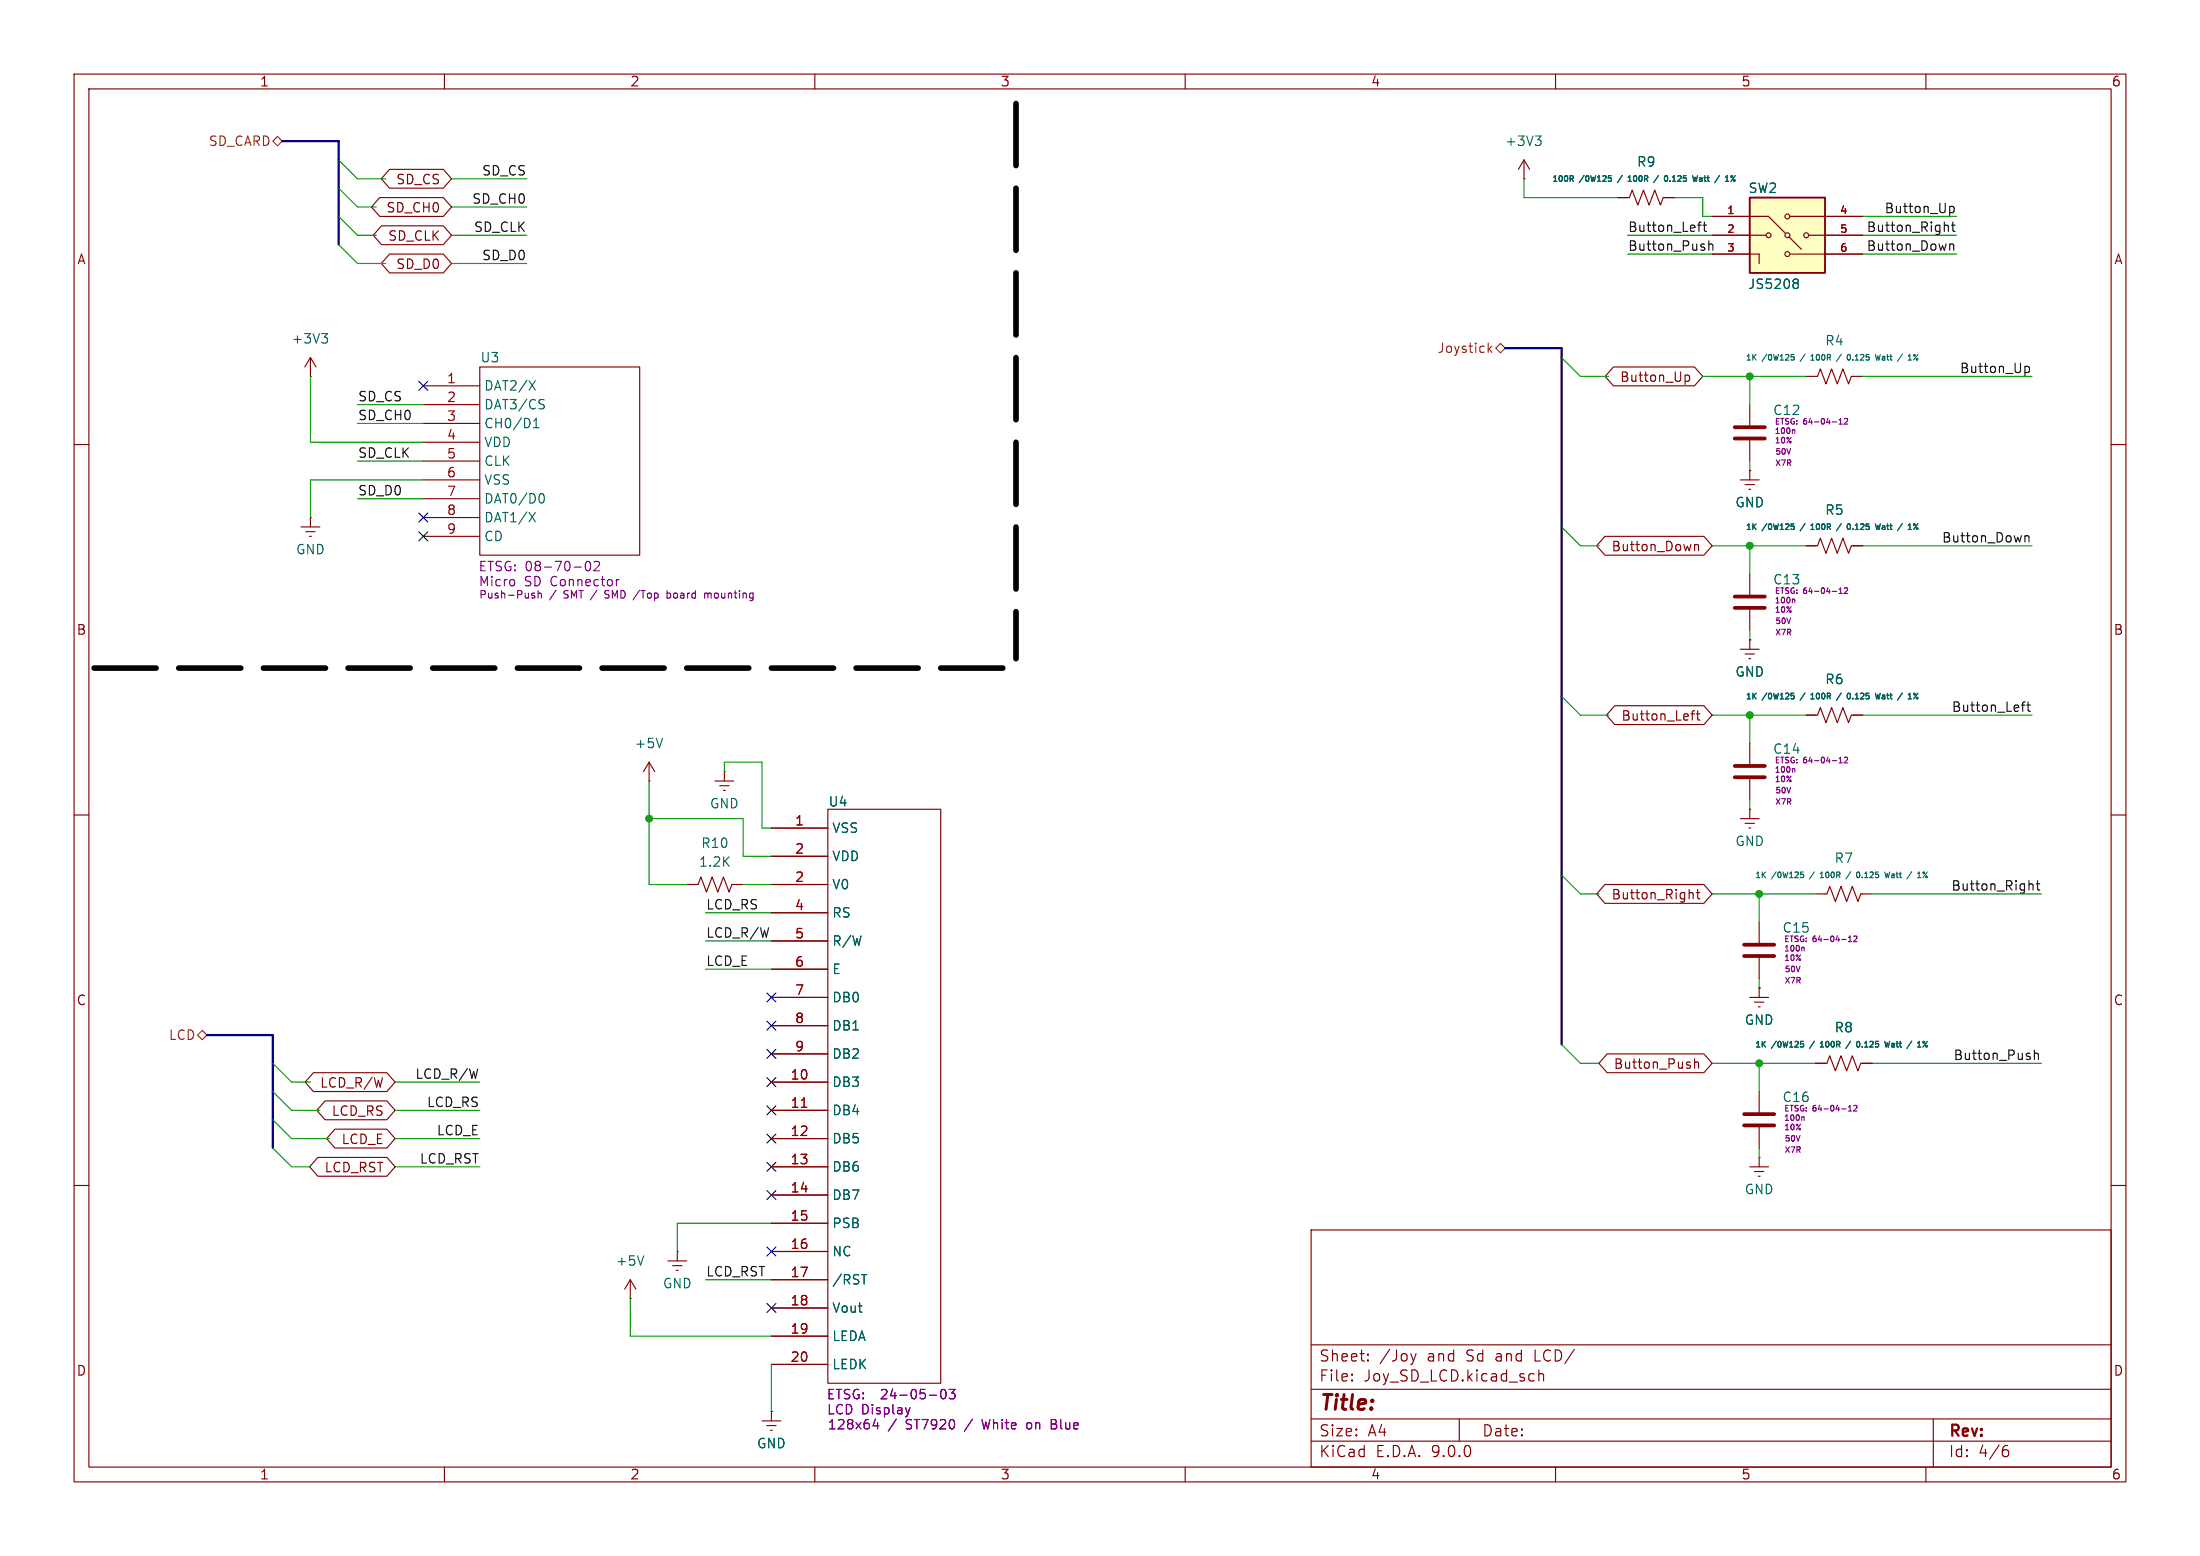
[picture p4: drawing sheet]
<svg xmlns="http://www.w3.org/2000/svg" width="297mm" height="210mm" viewBox="0 0 297 210" stroke-linecap="round" stroke-linejoin="round" font-family="sans-serif">
<g fill="none" stroke="#840000" stroke-width=".15">
<path d="M10 10h277v190h-277zM12 12h273v186h-273zM60 10v2M110 10v2M160 10v2M210 10v2M260 10v2M243.8 50.8h1.6l.3-1 .8 2 .8-2 .7 2 .8-2 .8 2 .3-1h1.6M10 60h2M285 60h2M10 110h2M87.6 105.4h.1"/>
<path d="M87.6 102.9l-.7 1.2M87.6 102.9l.8 1.2M87.6 102.9v2.5M96.5 105.4h2.6M97.2 106h1.2M97.7 106.7h.2M97.8 104.1h.1M97.8 104.1v1.3M234.9 110.5h2.6M235.6 111.1h1.3M236.1 111.8h.2M236.2 109.2h.1"/>
<path d="M236.2 100.3v2.8M236.2 105.2v2.8M236.2 109.2v1.3M285 110h2M237.5 124.5v2.8M237.5 129.3v2.8M237.5 147.3v2.8M237.5 152.1v2.8M245.1 143.5h1.5l.4-1 .8 2 .7-2 .8 2 .8-2 .7 2 .4-1h1.5M10 160h2M177 166h108v32h-108zM285 160h2"/>
<path d="M60 198v2M110 198v2M160 198v2M177 194.5h108M177 191.5h108M177 187.5h108M177 181.5h108M182.5 186.3h.1l-.1 .1M182.5 186.3v.1M182.5 185.5v.1M182.5 185.5h.1l-.1 .1M184.7 183.6v.1"/>
<path d="M184.7 183.6h-.1l.1 .1M184.7 182.8v.1M184.7 182.8h-.1l.1 .1M190.5 182.7l.3 1M190.8 183.7l-.1 .4M191.2 182.7l-.4 1M197 191.5v3M207.7 184.9v1.5M207.7 185.5a.37 .37 0 0 1 .7 .1v.8M210 198v2M260 198v2M261 191.5v6.5"/>
<path d="M270.6 195.7h.4l.2 .3-.1 .5-.2 .1h-.3M271 195.1l-.4 .1"/>
</g>
<path d="M234.2 103.4h4.1M234.2 104.9h4.1M235.5 127.5h4M235.5 129h4M235.5 150.4h4M235.5 151.9h4" fill="none" stroke="#840000" stroke-width=".51"/>
<path d="M242.1 103.7l.2 .1v.4M248.3 103h.4M248.3 102.4l.2-.2v.8M249 102.3l.3-.1 .1 .2-.4 .6h.4M243.4 127.9l.2 .1v.4M249.5 126.5l.3-.2v.8M249.5 127.1h.5M250.3 126.4l.3-.1 .1 .2-.5 .6h.5M243.4 150.7l.2 .1v.4M249.5 150h.5M249.5 149.4l.3-.2v.8M250.3 149.3l.3-.1 .1 .2-.5 .6h.5" fill="none" stroke="#840084" stroke-width=".15"/>
<g fill="none" stroke="#006464" stroke-width=".15">
<path d="M241.8 47.8h.4M241.9 48.1h.2l.1 .2v.3h-.3M244.5 48.6h.4M244.5 48.1l.2-.3v.8M248.6 47.8l-.7 1M249.6 47.8a.41 .41 0 0 1 .2 .4 .41 .41 0 0 1-.2 .4M250.1 48.5v.1M253.8 47.8l-.1 .8-.2-.5M254.1 48.1h.3M254.5 48.3l-.4 .1 .1 .2h.3M257.6 48.6h.4M257.7 48l-.1 .1"/>
<path d="M258.7 48.4l.2 .1-.2 .1M258.9 47.8l-.6 .8M89.4 99.6l-.4 1.3M243.1 140.6h.4M243.2 140.8h.2l.1 .2-.1 .3h-.2M245.7 141.3h.5M245.7 140.8l.3-.2v.7M249.8 140.5l-.6 1M250.8 140.6a.41 .41 0 0 1 .3 .3 .41 .41 0 0 1-.3 .4M251.4 141.2v.1M255.1 140.6l-.2 .7-.1-.5M255.4 140.8h.3"/>
<path d="M255.7 141l-.3 .1 .1 .2h.2M258.9 141.3h.4M259 140.7l-.1 .1M260 141.1l.2 .1-.2 .1M260.2 140.6l-.6 .7"/>
</g>
<path d="M236.2 26.7h10.2v10.1h-10.2z" fill="#ffffc2"/>
<g fill="none" stroke="#840000" stroke-width=".15">
<path d="M51.3 26.7h8.5l1.2 1.2-1.2 1.3h-8.5l-1.2-1.3zM51.5 30.5h8.3l1.2 1.3-1.2 1.2h-8.3l-1.1-1.2zM52.6 22.9h7.2l1.2 1.2-1.2 1.3h-7.2l-1.1-1.3zM52.6 34.3h7.2l1.2 1.3-1.2 1.2h-7.2l-1.1-1.2zM205.7 24.1h.1M205.7 21.6l-.7 1.3M205.7 21.6l.8 1.3M205.7 21.6v2.5M218.4 26.7h1.6l.3-1 .8 2 .8-2 .7 2 .8-2 .8 2 .3-1h1.6M231.1 29.2h7.7l2.2 2.3M231.1 31.8h7.3M231.1 34.3h6.4v1.3"/>
<path d="M241.6 32l1.6 1.7M241.7 29.2h9.8M241.7 34.3h9.8M244.2 31.8h7.3M41.9 50.8h.1M41.9 48.3l-.8 1.2M41.9 48.3l.8 1.2M41.9 48.3v2.5M57.1 52.1h7.7M57.1 54.6h7.7M57.1 57.2h7.7M57.1 59.7h7.7"/>
<path d="M64.8 49.5h21.6v25.4h-21.6zM217.8 49.5h11l1.1 1.3-1.1 1.3h-11l-1.1-1.3zM227.5 50.7l.4-.1 .2 .3v.3l-.1 .2h-.5M236.2 54.6v2.8M236.2 59.4v2.8M40.6 71.1h2.6M41.3 71.8h1.2M41.8 72.4h.2M41.9 69.9h.1M41.9 69.9v1.2M57.1 64.8h7.7M57.1 62.2h7.7"/>
<path d="M57.1 67.3h7.7M57.1 69.9h7.7M57.1 72.4h7.7M216.7 72.4h13.3l1.1 1.3-1.1 1.2h-13.3l-1.2-1.2zM228.8 73.5v.8M228.8 73.6l.1-.1h.3l.1 .8M234.9 64.8h2.6M235.6 65.4h1.3M236.1 66h.2M236.2 63.5h.1M236.2 63.5v1.3M236.2 77.5v2.8"/>
<path d="M243.8 73.7h1.6l.3-1.1 .8 2.1 .8-2.1 .7 2.1 .8-2.1 .8 2.1 .3-1h1.6M218 95.2h12l1.1 1.3-1.1 1.3h-12l-1.1-1.3zM228.3 96.3h.5M228.8 95.9l-.3 .1v.1v1.1M229 96.3h.5M229.2 95.9v1.1v.1l.3 .1M234.9 87.6h2.6M235.6 88.3h1.3M236.1 88.9h.2M236.2 86.4h.1M236.2 82.3v2.8M236.2 86.4v1.2"/>
<path d="M243.8 96.5h1.6l.3-1 .8 2 .8-2 .7 2 .8-2 .8 2 .3-1h1.6M92.7 119.4h1.5l.4-1 .8 2 .7-2 .8 2 .8-2 .7 2 .4-1h1.5M104.1 111.8h7.7M104.1 115.6h7.7M104.1 119.4h7.7M111.8 109.2h15.2v77.5h-15.2zM216.7 119.4h13.3l1.1 1.3-1.1 1.2h-13.3l-1.2-1.2zM104.1 123.2h7.7M104.1 127h7.7M104.1 130.8h7.7M104.1 134.6h7.7M104.1 138.4h7.7"/>
<path d="M228.2 120.5h.3l.1 .2v.6M229 120.5h.5M229.2 120.1v1v.2h.3M236.2 134.6h2.6M236.9 135.3h1.2M237.4 135.9h.2M237.5 133.4h.1M237.5 133.4v1.2M245.1 120.7h1.5l.4-1.1 .8 2.1 .7-2.1 .8 2.1 .8-2.1 .7 2.1 .4-1h1.5M42.3 144.8h9.9l1.1 1.3-1.1 1.2h-9.9l-1.1-1.2zM42.9 156.2h9.3l1.1 1.3-1.1 1.3h-9.3l-1.1-1.3zM43.9 148.6h8.3l1.1 1.3-1.1 1.2h-8.3l-1.1-1.2z"/>
<path d="M45.2 152.4h7l1.1 1.3-1.1 1.2h-7l-1.1-1.2zM104.1 142.2h7.7M104.1 146.1h7.7M104.1 149.9h7.7M104.1 153.7h7.7M104.1 157.5h7.7M217 142.2h13l1.1 1.3-1.1 1.3h-13l-1.1-1.3zM228.8 142.9v1.3M228.8 143.5l.1-.2 .3 .1 .1 .8M236.2 157.5h2.6M236.9 158.1h1.2M237.4 158.8h.2"/>
<path d="M237.5 156.2h.1M237.5 156.2v1.3M245.1 143.5h1.3M251.5 143.5h1.2M85.1 175.3h.1M85.1 172.7l-.8 1.3M85.1 172.7l.8 1.3M85.1 172.7v2.6M90.2 170.2h2.5M90.8 170.8h1.3M91.3 171.5h.3M91.4 168.9h.1"/>
<path d="M91.4 168.9v1.3M104.1 161.3h7.7M104.1 165.1h7.7M104.1 168.9h7.7M104.1 172.7h7.7M104.1 176.5h7.7M102.9 191.8h2.5M103.5 192.4h1.3M104 193h.3M104.1 190.5h.1M104.1 180.3h7.7M104.1 184.2h7.7"/>
<path d="M104.1 190.5v1.3"/>
<circle cx="238.8" cy="31.8" r=".33"/>
<circle cx="241.3" cy="29.2" r=".33"/>
<circle cx="241.3" cy="34.3" r=".33"/>
<circle cx="241.3" cy="31.8" r=".33"/>
<circle cx="243.8" cy="31.8" r=".33"/>
</g>
<path d="M236.2 26.7h10.2v10.1h-10.2z" fill="none" stroke="#840000" stroke-width=".25"/>
<g fill="none" stroke="#006464" stroke-width=".15">
<path d="M207.3 18.4h.7l-.4 .4M207.8 18.8l.2 .3v.3l-.2 .2M212.1 24.1l.3 .4M212.3 23.7l.1 .2-.1 .2M217.2 23.7h.3M217.2 24h.2l.2 .1-.1 .3-.3 .1M219.8 24.5h.4M219.8 23.9l.2-.2v.8M223.9 23.7l-.7 1M224.9 23.7a.41 .41 0 0 1 .2 .4 .41 .41 0 0 1-.2 .4M225.5 24.4v.1M229.2 23.7l-.2 .8-.2-.6"/>
<path d="M229.5 24h.2M229.8 24.1l-.4 .2 .1 .2 .3-.1M232.9 24.5h.5M233 23.9h-.1M234.1 24.3l.1 .1h-.1M234.2 23.7l-.5 .8M242.3 37.7h.2l.3 .2-.3 .3M242.3 38.2h.2M242.5 38.2l.3 .2v.3l-.1 .2h-.4M43.4 45h.8l-.4 .5M44 45.5l.2 .3v.3l-.2 .2M71.4 51.4l.9 1.2"/>
<path d="M72 57.7h.8M72 56.8l.4-.3v1.2M72.3 51.4l-.9 1.2M73 53.9l.5 .1M73.2 54.6l.3 .2-.1 .3-.2 .1M71.4 69.2l.9 1.2M72.3 69.2l-.9 1.2M73.1 66.6h.1a.79 .79 0 0 1 0 1.3h-.1M241.8 70.7h.4M241.9 71h.2l.1 .1v.3l-.3 .1M244.5 71.5h.4M244.5 70.9l.2-.2v.8"/>
<path d="M248.6 70.7l-.7 .9M249.6 70.7a.41 .41 0 0 1 .2 .4 .41 .41 0 0 1-.2 .4M250.1 71.4v.1M253.8 70.7l-.1 .8-.2-.6M254.1 71h.3M254.5 71.1l-.4 .2 .1 .2 .3-.1M257.6 71.5h.4M257.7 70.9h-.1M258.7 71.3l.2 .1h-.2M258.9 70.7l-.6 .8M241.8 93.6h.4M241.9 93.9h.2l.1 .1v.3h-.3"/>
<path d="M244.5 93.8l.2-.2v.7M244.5 94.3h.4M248.6 93.5l-.7 1M249.6 93.6a.41 .41 0 0 1 .2 .3 .41 .41 0 0 1-.2 .4M250.1 94.3h.1M253.8 93.6l-.1 .7-.2-.5M254.1 93.9h.3M254.5 94l-.4 .1 .1 .2h.3M257.6 94.3h.4M257.7 93.7l-.1 .1M258.7 94.1l.2 .1-.2 .1M258.9 93.6l-.6 .7"/>
<path d="M243.1 117.7h.4M243.2 118h.2l.1 .1-.1 .3-.2 .1M245.7 118.5h.5M245.7 117.9l.3-.2v.8M249.8 117.7l-.6 .9M250.8 117.7a.41 .41 0 0 1 .3 .4 .41 .41 0 0 1-.3 .4M251.4 118.4v.1M255.1 117.7l-.2 .8-.1-.6M255.4 118h.3M255.7 118.1l-.3 .2 .1 .2 .2-.1M258.9 118.5h.4M259 117.9h-.1"/>
<path d="M260 118.3h.2l-.2 .1M260.2 117.7l-.6 .8M243.1 140.6h.4M243.2 140.8h.2l.1 .2-.1 .3h-.2M245.7 140.8l.3-.2v.7M245.7 141.3h.5M249.8 140.5l-.6 1M250.8 140.6a.41 .41 0 0 1 .3 .3 .41 .41 0 0 1-.3 .4M251.4 141.2v.1M255.1 140.6l-.2 .7-.1-.5M255.4 140.8h.3M255.7 141l-.3 .1 .1 .2h.2"/>
<path d="M258.9 141.3h.4M259 140.7l-.1 .1M260 141.1l.2 .1-.2 .1M260.2 140.6l-.6 .7M86.9 169.5l-.4 1.3M116.3 172h.7"/>
</g>
<g fill="none" stroke="#840084" stroke-width=".15">
<path d="M242.1 58l.2 .1v.4M248.3 57.2h.4M248.3 56.7l.2-.2v.7M249 56.6l.3-.1 .1 .2-.4 .5h.4M69.4 78.3v.6M72.6 79.7v1M79.1 75.9l.3-.1a.79 .79 0 0 1 0 1.2h-.2l-.1-.2-.1-.6zM80.2 75.9l.2-.1h.3l.2 .1v.2v.2l-.7 .7h.7M83.6 78.2l-.3 .1-.1 .2M86.3 79.7l-.8 1.3M90.1 79.7v1M248.3 79.6l.2-.3v.8"/>
<path d="M249 79.4l.3-.1 .1 .3-.4 .5h.4M71.8 80.3l.4 .2v.2h-.3M71.8 80.1h.4M72.6 80.1l.2-.1 .2 .1 .1 .6M81.6 80.7h.4M81.6 80l.1 .1 .3 .1M90.1 80.1l.3-.1 .1 .2-.1 .5h-.3M95.2 80.1l.2-.1 .2 .2M95.6 80.2l.1-.2 .3 .1v.6M95.6 80.2v.5M242.1 80.9l.2 .1v.4M248.3 80.1h.4"/>
<path d="M118.2 191.5l-.3 .9h.7M118.5 192v.9M122.9 190l-.4 .8M127.2 187.6l.2-.1a.79 .79 0 0 1 0 1.3h-.1a.84 .84 0 0 1-.1-1.2zM128.1 187.5h.8l-.4 .5 .4 .1v.6l-.2 .1h-.4l-.2-.1M138.7 192.1l-.1 .2v.3l.1 .2M141.9 192.2h.5M142.4 191.6h-.5v1.3h.5"/>
</g>
<path d="M108.2 149.4h.7" fill="none" stroke="#a90000" stroke-width=".15"/>
<path d="M234.2 57.7h4.1M234.2 59.2h4.1M234.2 80.5h4.1M234.2 82h4.1" fill="none" stroke="#840000" stroke-width=".51"/>
<path d="M36.8 19.1l.7-.7 .6 .7-.6 .6zM200.9 46.3v1.3M201 47.1l.4 .5M201.4 46.7l-.5 .5M201.9 47l.7-.6 .6 .6-.6 .6zM26.7 139.7l.6-.6 .6 .6-.6 .6z" fill="none" stroke="#725600" stroke-width=".15"/>
<g fill="none" stroke="#0f0f0f" stroke-width=".15">
<path d="M229.2 30.4h.5M229.7 30h-.3v.1v1.1M229.9 30.4h.5M230.1 30v1.1l.1 .1h.2M230.7 32.5v1.3M230.7 33.1l.2-.2 .3 .1v.8M262.7 30.4l.3 .1v.1v.6M263.2 27.9h.4l.2 .2v.4l-.1 .1h-.5M263.2 33.1l.2-.2 .3 .1 .1 .8M263.2 32.9v.9M263.5 30.4h.4M263.6 30v1.1l.1 .1h.2"/>
<path d="M273.4 49.5l.3-.1 .3 .3v.3l-.1 .2h-.5M273.4 72.3v.8M273.4 72.4l.2-.1 .3 .1v.7M272.9 95.2h.5M273.4 94.7l-.3 .1v.1v1.1M273.6 95.2h.5M273.8 94.7v1.1l.1 .1 .2 .1M274.1 119.3l.3 .1 .1 .1v.6M274.9 119.3h.5M275.1 118.9v1.1v.1h.3M274.6 141.7v1.3M274.6 142.3l.2-.1h.3l.1 .8"/>
</g>
<path d="M137.2 14v74.9M12.7 90.2h124.5" fill="none" stroke="#000" stroke-width=".76" stroke-dasharray="8.4 3"/>
<path d="M38.1 19.1h7.6v13.9M203.2 47h7.6v94M27.9 139.7h8.9v15.2" fill="none" stroke="#000084" stroke-width=".3"/>
<g fill="none" stroke="#009600" stroke-width=".15">
<path d="M45.7 29.2l2.6 2.6h2.5M45.7 21.6l2.6 2.5h3.8M45.7 25.4l2.6 2.5h2.5M45.7 33l2.6 2.6h3.8M61 31.8h10.1M61 24.1h10.1M61 27.9h10.1M61 35.6h10.1M205.7 24.1v2.6h12.7M219.7 34.3h11.4M219.7 31.8h11.4M226.1 26.7h3.8v2.5h1.2"/>
<path d="M251.5 29.2h12.7M251.5 34.3h12.7M251.5 31.8h12.7M41.9 50.8v8.9h15.2M48.3 54.6h8.8M48.3 57.2h8.8M210.8 48.3l2.6 2.5h3.8M229.9 50.8h13.9M236.2 50.8v3.8M251.5 50.8h22.8M48.3 62.2h8.8M48.3 67.3h8.8"/>
<path d="M57.1 64.8h-15.2v5.1M210.8 71.1l2.6 2.6h2.5M231.1 73.7h12.7M236.2 62.2v1.3M236.2 73.7v3.8M251.5 73.7h22.8M210.8 94l2.6 2.5h3.8M231.1 96.5h12.7M236.2 85.1v1.3M236.2 96.5v3.8M251.5 96.5h22.8M87.6 110.5h12.7v5.1h3.8"/>
<path d="M87.6 105.4v14h5.1M97.8 104.1v-1.2h5.1v8.9h1.2M100.3 119.4h3.8M210.8 118.1l2.6 2.6h2.5M236.2 108v1.2M95.2 123.2h8.9M95.2 130.8h8.9M95.2 127h8.9M231.1 120.7h14M237.5 120.7v3.8M237.5 132.1v1.3M252.7 120.7h22.9"/>
<path d="M36.8 147.3l2.6 2.6h3.8M36.8 151.1l2.6 2.6h5M36.8 154.9l2.6 2.6h2.5M36.8 143.5l2.6 2.6h2.5M53.3 149.9h11.5M53.3 153.7h11.5M53.3 157.5h11.5M53.3 146.1h11.5M210.8 141l2.6 2.5h2.5M231.1 143.5h14M237.5 143.5v3.8M237.5 154.9v1.3"/>
<path d="M252.7 143.5h22.9M85.1 175.3v5h19M95.2 172.7h8.9M104.1 165.1h-12.7v3.8M104.1 184.2v6.3"/>
</g>
<g fill="none" stroke="#000084" stroke-width=".15">
<path d="M56.5 51.5l1.3 1.2M57.8 51.5l-1.3 1.2M56.5 71.8l1.3 1.2M56.5 69.2l1.3 1.3M57.8 71.8l-1.3 1.2M57.8 69.2l-1.3 1.3M103.5 137.8l1.2 1.2M103.5 134l1.2 1.2M104.7 137.8l-1.2 1.2M104.7 134l-1.2 1.2M103.5 156.9l1.2 1.2M103.5 153.1l1.2 1.2"/>
<path d="M103.5 141.6l1.2 1.2M103.5 149.3l1.2 1.2M103.5 145.4l1.2 1.3M104.7 156.9l-1.2 1.2M104.7 153.1l-1.2 1.2M104.7 141.6l-1.2 1.2M104.7 149.3l-1.2 1.2M104.7 145.4l-1.2 1.3M103.5 160.7l1.2 1.2M103.5 175.9l1.2 1.2M103.5 168.3l1.2 1.2M104.7 160.7l-1.2 1.2"/>
<path d="M104.7 175.9l-1.2 1.2M104.7 168.3l-1.2 1.2"/>
</g>
<g fill="#009600" stroke="#009600" stroke-width=".15">
<circle cx="87.6" cy="110.5" r=".46"/>
<circle cx="236.2" cy="73.7" r=".46"/>
<circle cx="236.2" cy="50.8" r=".46"/>
<circle cx="236.2" cy="96.5" r=".46"/>
<circle cx="237.5" cy="143.5" r=".46"/>
<circle cx="237.5" cy="120.7" r=".46"/>
</g>
<text font-size="2.8" fill="#840000" x="178" y="190.9">Title:</text>
<g font-size="2.1" fill="#840000">
<text x="178" y="184">Sheet:</text>
<text x="186.2" y="184">/Joy</text>
<text x="192.7" y="184">and</text>
<text x="198.1" y="184">Sd</text>
<text x="202.2" y="184">and</text>
<text x="207.6" y="184">LCD/</text>
<text x="178" y="186.7">File:</text>
<text x="184.1" y="186.7">Joy_SD_LCD.kicad_sch</text>
<text x="178" y="196.9">KiCad</text>
<text x="178" y="194.1">Size:</text>
<text x="184.7" y="194.1">A4</text>
<text x="185.7" y="196.9">E.D.A.</text>
<text x="193.3" y="196.9">9.0.0</text>
<text x="200" y="194.1">Date:</text>
<text x="263" y="194.3">Rev:</text>
<text x="263" y="196.9">Id:</text>
<text x="267.1" y="196.9">4/6</text>
</g>
<g font-size="1.8" fill="#840000">
<text x="35" y="11.9">1</text>
<text x="85" y="11.9">2</text>
<text x="135" y="11.9">3</text>
<text x="185" y="11.9">4</text>
<text x="235" y="11.9">5</text>
<text x="285" y="11.9">6</text>
<text x="52.1" y="28.9">SD_CH0</text>
<text x="53.4" y="25.1">SD_CS</text>
<text x="10.3" y="35.9">A</text>
<text x="52.3" y="32.7">SD_CLK</text>
<text x="285.3" y="35.9">A</text>
<text x="53.4" y="36.5">SD_D0</text>
<text x="218.6" y="51.8">Button_Up</text>
<text x="217.5" y="74.6">Button_Down</text>
<text x="10.3" y="85.9">B</text>
<text x="285.3" y="85.9">B</text>
<text x="218.8" y="97.5">Button_Left</text>
<text x="217.5" y="121.6">Button_Right</text>
<text x="10.3" y="135.9">C</text>
<text x="285.3" y="135.9">C</text>
<text x="43.1" y="147">LCD_R/W</text>
<text x="217.8" y="144.5">Button_Push</text>
<text x="44.7" y="150.8">LCD_RS</text>
<text x="46" y="154.6">LCD_E</text>
<text x="43.7" y="158.4">LCD_RST</text>
<text x="10.3" y="185.9">D</text>
<text x="285.3" y="185.9">D</text>
<text x="35" y="199.9">1</text>
<text x="85" y="199.9">2</text>
<text x="135" y="199.9">3</text>
<text x="185" y="199.9">4</text>
<text x="235" y="199.9">5</text>
<text x="285" y="199.9">6</text>
</g>
<g font-size="1.8" fill="#725600">
<text x="28.1" y="19.9">SD_CARD</text>
<text x="194" y="47.9">Joystick</text>
<text x="22.7" y="140.6">LCD</text>
</g>
<g font-size="1.8" fill="#0f0f0f">
<text x="65" y="23.8">SD_CS</text>
<text x="63.7" y="27.6">SD_CH0</text>
<text x="254.3" y="28.9">Button_Up</text>
<text x="63.9" y="31.4">SD_CLK</text>
<text x="65" y="35.2">SD_D0</text>
<text x="219.7" y="31.4">Button_Left</text>
<text x="219.7" y="33.9">Button_Push</text>
<text x="251.9" y="31.4">Button_Right</text>
<text x="251.9" y="33.9">Button_Down</text>
<text x="264.5" y="50.5">Button_Up</text>
<text x="48.3" y="56.8">SD_CH0</text>
<text x="48.3" y="54.3">SD_CS</text>
<text x="48.3" y="61.9">SD_CLK</text>
<text x="48.3" y="67">SD_D0</text>
<text x="262.1" y="73.3">Button_Down</text>
<text x="263.4" y="96.2">Button_Left</text>
<text x="95.2" y="122.8">LCD_RS</text>
<text x="263.4" y="120.3">Button_Right</text>
<text x="95.2" y="126.7">LCD_R/W</text>
<text x="95.2" y="130.5">LCD_E</text>
<text x="263.7" y="143.2">Button_Push</text>
<text x="56" y="145.7">LCD_R/W</text>
<text x="57.6" y="149.5">LCD_RS</text>
<text x="58.9" y="153.3">LCD_E</text>
<text x="56.6" y="157.1">LCD_RST</text>
<text x="95.2" y="172.4">LCD_RST</text>
</g>
<g font-size="1.8" fill="#006464">
<text x="203.1" y="19.9">+3V3</text>
<text x="220.9" y="22.7">R9</text>
<text x="236" y="26.3">SW2</text>
<text x="235.9" y="39.2">JS5208</text>
<text x="39.3" y="46.6">+3V3</text>
<text x="246.3" y="46.8">R4</text>
<text x="64.8" y="49.1">U3</text>
<text x="65.3" y="52.9">DAT2/X</text>
<text x="65.3" y="55.5">DAT3/CS</text>
<text x="65.3" y="58">CH0/D1</text>
<text x="239.3" y="56.2">C12</text>
<text x="65.3" y="60.6">VDD</text>
<text x="65.3" y="63.1">CLK</text>
<text x="65.3" y="65.6">VSS</text>
<text x="65.3" y="68.2">DAT0/D0</text>
<text x="65.3" y="70.7">DAT1/X</text>
<text x="234.2" y="68.7">GND</text>
<text x="246.3" y="69.7">R5</text>
<text x="39.9" y="75">GND</text>
<text x="65.3" y="73.3">CD</text>
<text x="239.3" y="79.1">C13</text>
<text x="234.2" y="91.5">GND</text>
<text x="246.3" y="92.6">R6</text>
<text x="85.6" y="101.2">+5V</text>
<text x="239.3" y="102">C14</text>
<text x="95.8" y="109.3">GND</text>
<text x="111.8" y="109.1">U4</text>
<text x="112.3" y="112.6">VSS</text>
<text x="94.3" y="117.2">1.2K</text>
<text x="94.6" y="114.7">R10</text>
<text x="112.3" y="116.4">VDD</text>
<text x="234.2" y="114.4">GND</text>
<text x="247.6" y="116.7">R7</text>
<text x="112.3" y="120.2">V0</text>
<text x="112.3" y="124.1">RS</text>
<text x="112.3" y="127.9">R/W</text>
<text x="112.3" y="131.7">E</text>
<text x="240.5" y="126.1">C15</text>
<text x="112.3" y="135.5">DB0</text>
<text x="112.3" y="139.3">DB1</text>
<text x="112.3" y="143.1">DB2</text>
<text x="235.5" y="138.5">GND</text>
<text x="247.6" y="139.5">R8</text>
<text x="112.3" y="146.9">DB3</text>
<text x="240.5" y="148.9">C16</text>
<text x="112.3" y="150.7">DB4</text>
<text x="112.3" y="154.5">DB5</text>
<text x="112.3" y="158.3">DB6</text>
<text x="235.5" y="161.4">GND</text>
<text x="112.3" y="162.2">DB7</text>
<text x="112.3" y="166">PSB</text>
<text x="83.1" y="171">+5V</text>
<text x="112.3" y="169.8">NC</text>
<text x="112.3" y="173.6">/RST</text>
<text x="89.4" y="174.1">GND</text>
<text x="112.3" y="177.4">Vout</text>
<text x="112.3" y="181.2">LEDA</text>
<text x="112.3" y="185">LEDK</text>
<text x="102.1" y="195.7">GND</text>
</g>
<g font-size="1.8" fill="#a90000">
<text x="60.3" y="51.8">1</text>
<text x="60.3" y="54.4">2</text>
<text x="60.3" y="56.9">3</text>
<text x="60.3" y="59.4">4</text>
<text x="60.3" y="62">5</text>
<text x="60.3" y="64.5">6</text>
<text x="60.3" y="67.1">7</text>
<text x="60.3" y="69.6">8</text>
<text x="60.3" y="72.1">9</text>
<text x="107.2" y="111.5">1</text>
<text x="107.2" y="115.3">2</text>
<text x="107.2" y="119.1">2</text>
<text x="107.2" y="122.9">4</text>
<text x="107.2" y="126.7">5</text>
<text x="107.2" y="130.6">6</text>
<text x="107.2" y="134.4">7</text>
<text x="107.2" y="138.2">8</text>
<text x="107.2" y="142">9</text>
<text x="106.6" y="145.8">10</text>
<text x="106.6" y="149.6">11</text>
<text x="106.6" y="153.4">12</text>
<text x="106.6" y="157.2">13</text>
<text x="106.6" y="161">14</text>
<text x="106.6" y="164.8">15</text>
<text x="106.6" y="168.7">16</text>
<text x="106.6" y="172.5">17</text>
<text x="106.6" y="176.3">18</text>
<text x="106.6" y="180.1">19</text>
<text x="106.6" y="183.9">20</text>
</g>
<g font-size="1.8" fill="#840084">
<text x="64.5" y="77.3">ETSG: 08-70-02</text>
<text x="64.5" y="79.3">Micro</text>
<text x="70.8" y="79.3">SD Connector</text>
<text x="111.5" y="189.1">ETSG:</text>
<text x="111.6" y="191.1">LCD Display</text>
<text x="119.1" y="189.1">24-05-03</text>
<text x="111.7" y="193.1">128x64</text>
<text x="119.9" y="193.1">/</text>
<text x="122.4" y="193.1">ST7920</text>
<text x="130.6" y="193.1">/</text>
<text x="133.1" y="193.1">White</text>
<text x="139.3" y="193.1">on</text>
<text x="142.7" y="193.1">Blue</text>
</g>
<g font-size="1.4" fill="#a90000">
<text x="233.1" y="29">1</text>
<text x="248.3" y="29">4</text>
<text x="233.1" y="31.5">2</text>
<text x="233.1" y="34">3</text>
<text x="248.3" y="31.5">5</text>
<text x="248.3" y="34">6</text>
</g>
<g font-size="1.4" fill="#840084">
<text x="64.6" y="81">Push-Push</text>
<text x="74.2" y="81">/</text>
<text x="76.3" y="81">SMT /</text>
<text x="82.3" y="81">SMD</text>
<text x="86.5" y="81">/Top</text>
<text x="91.2" y="81">board</text>
<text x="96.6" y="81">mounting</text>
</g>
<g font-size="1.1" fill="#006464">
<text x="209.5" y="24.7">100R</text>
<text x="213.3" y="24.7">/0W125</text>
<text x="218.7" y="24.7">/</text>
<text x="220.4" y="24.7">100R</text>
<text x="224.2" y="24.7">/</text>
<text x="225.9" y="24.7">0.125</text>
<text x="230.1" y="24.7">Watt</text>
<text x="233.4" y="24.7">/</text>
<text x="235.1" y="24.7">1%</text>
<text x="235.6" y="48.9">1K</text>
<text x="238" y="48.9">/0W125</text>
<text x="243.4" y="48.9">/</text>
<text x="245.1" y="48.9">100R</text>
<text x="248.9" y="48.9">/</text>
<text x="250.6" y="48.9">0.125</text>
<text x="254.8" y="48.9">Watt</text>
<text x="258.1" y="48.9">/</text>
<text x="235.6" y="71.7">1K</text>
<text x="238" y="71.7">/0W125</text>
<text x="243.4" y="71.7">/</text>
<text x="245.1" y="71.7">100R</text>
<text x="248.9" y="71.7">/</text>
<text x="250.6" y="71.7">0.125</text>
<text x="254.8" y="71.7">Watt</text>
<text x="258.1" y="71.7">/</text>
<text x="235.6" y="94.6">1K</text>
<text x="238" y="94.6">/0W125</text>
<text x="243.4" y="94.6">/</text>
<text x="245.1" y="94.6">100R</text>
<text x="248.9" y="94.6">/</text>
<text x="250.6" y="94.6">0.125</text>
<text x="254.8" y="94.6">Watt</text>
<text x="258.1" y="94.6">/</text>
<text x="236.8" y="118.7">1K</text>
<text x="239.2" y="118.7">/0W125</text>
<text x="244.7" y="118.7">/</text>
<text x="246.4" y="118.7">100R</text>
<text x="250.2" y="118.7">/</text>
<text x="251.9" y="118.7">0.125</text>
<text x="256" y="118.7">Watt</text>
<text x="259.3" y="118.7">/</text>
<text x="236.8" y="141.6">1K</text>
<text x="239.2" y="141.6">/0W125</text>
<text x="244.7" y="141.6">/</text>
<text x="246.4" y="141.6">100R</text>
<text x="250.2" y="141.6">/</text>
<text x="251.9" y="141.6">0.125</text>
<text x="256" y="141.6">Watt</text>
<text x="259.3" y="141.6">/</text>
</g>
<g font-size="1.1" fill="#840084">
<text x="239.5" y="58.8">100n</text>
<text x="239.5" y="57.5">ETSG:</text>
<text x="243.5" y="57.5">64-04-12</text>
<text x="239.5" y="60">10%</text>
<text x="239.5" y="63.1">X7R</text>
<text x="239.6" y="61.6">50V</text>
<text x="239.5" y="81.6">100n</text>
<text x="239.5" y="82.9">10%</text>
<text x="239.5" y="80.4">ETSG:</text>
<text x="243.5" y="80.4">64-04-12</text>
<text x="239.5" y="86">X7R</text>
<text x="239.6" y="84.4">50V</text>
<text x="239.5" y="104.5">100n</text>
<text x="239.5" y="105.8">10%</text>
<text x="239.5" y="103.2">ETSG:</text>
<text x="239.6" y="107.3">50V</text>
<text x="243.5" y="103.2">64-04-12</text>
<text x="239.5" y="108.8">X7R</text>
<text x="240.7" y="128.6">100n</text>
<text x="240.7" y="129.9">10%</text>
<text x="240.7" y="127.4">ETSG:</text>
<text x="240.8" y="131.4">50V</text>
<text x="244.8" y="127.4">64-04-12</text>
<text x="240.8" y="132.9">X7R</text>
<text x="240.7" y="151.5">100n</text>
<text x="240.7" y="152.8">10%</text>
<text x="240.7" y="150.2">ETSG:</text>
<text x="240.8" y="155.8">X7R</text>
<text x="240.8" y="154.3">50V</text>
<text x="244.8" y="150.2">64-04-12</text>
</g>
</svg>
